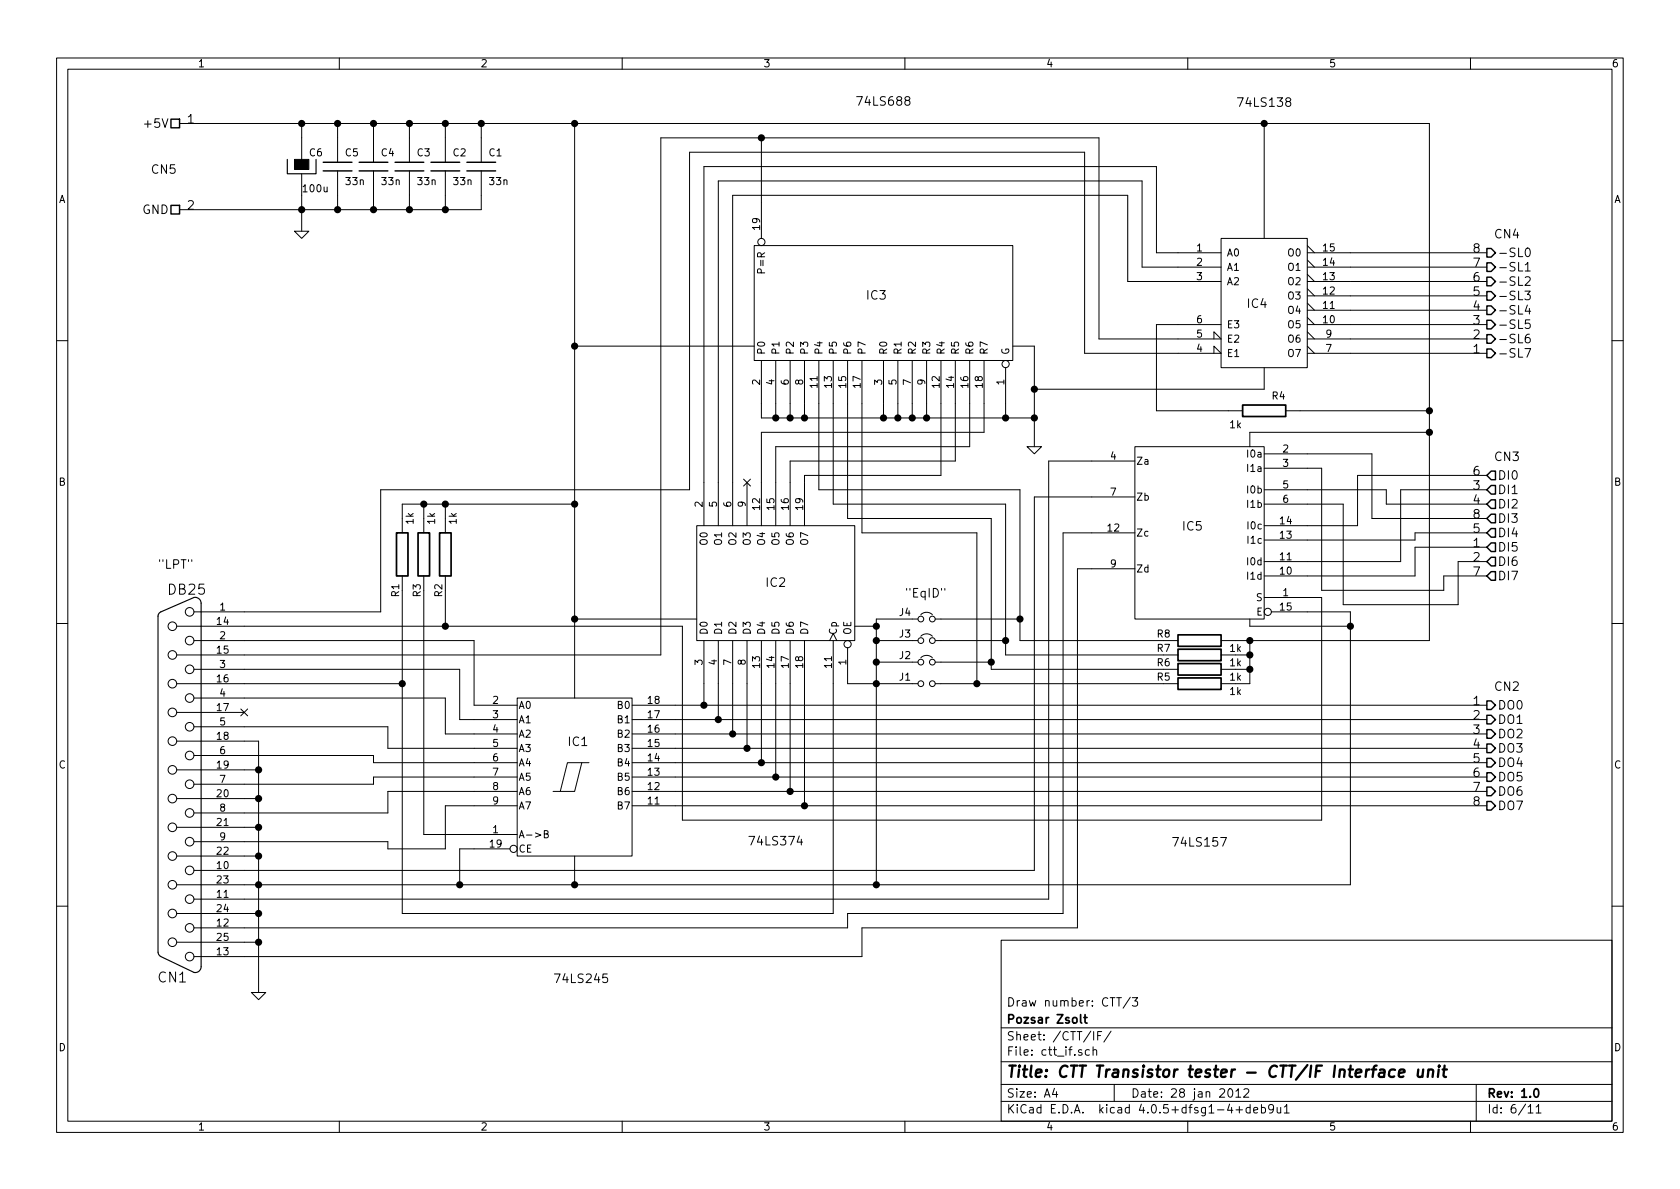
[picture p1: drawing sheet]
<svg xmlns="http://www.w3.org/2000/svg" width="297mm" height="210mm" viewBox="0 0 297 210" stroke-linecap="round" stroke-linejoin="round" font-family="sans-serif">
<g fill="none" stroke="#000" stroke-width=".18">
<path d="M10 10.3h277v189.9h-277zM12 12.2h273v186.1h-273zM60 10.3v1.9M110 10.3v1.9M160 10.3v1.9M210 10.3v1.9M260 10.3v1.9M31.7 21.8h221v91.5h-36.8M53.3 21.8v6.4M53.3 30.7v10.2M59.7 21.8v6.9M59.7 30.2v6.9"/>
<path d="M66 21.8v6.9M66 30.2v6.9M72.4 21.8v6.9M72.4 30.2v6.9M78.7 21.8v6.9M78.7 30.2v6.9M85.1 21.8v6.9M85.1 30.2v6.9h-53.4M101.6 21.8v101.6M134.6 24.4v17.8M223.5 21.8v20.4M52.1 40.9h2.5l-1.3 1.3z"/>
<path d="M133.3 43.4h45.8v20.3h-45.8zM214.6 59.9v-1.2l1.3 1.2h-21.6v-35.5h-77.5v91.4h-85.6M215.9 42.2h15.2v22.8h-15.2zM215.9 57.4h-11.4v15.2h15.2M215.9 44.7h-11.4v-15.2h-80v63.5M215.9 47.2h-14v-15.2h-74.9v61M215.9 49.8h-16.5v-15.3h-69.9v58.5M231.1 44.7h31.8M231.1 47.2h31.8M231.1 49.8h31.8M231.1 59.9h31.8M231.1 57.4h31.8"/>
<path d="M231.1 58.7l1.3 1.2M231.1 56.1l1.3 1.3M231.1 54.9h31.8M231.1 53.6l1.3 1.3M231.1 52.3h31.8M231.1 51l1.3 1.3M231.1 48.5l1.3 1.3M231.1 46l1.3 1.2M231.1 43.4l1.3 1.3M269.6 51.5h1l-.5 .6h.3l.2 .2-.1 .6-.2 .1h-.5l-.2-.1M269.7 49.1l.2-.2h.4l.2 .2 .1 .3-.1 .2-.9 .9h1M269.7 46.8l.4-.4v1.5"/>
<path d="M269.7 47.9h.9M269.9 43.9h.2a.81 .81 0 0 1 .5 .7 .81 .81 0 0 1-.5 .8 .98 .98 0 0 1-.2-1.5zM270.1 53.9l-.4 1.1h.9M270.4 59.1a.62 .62 0 0 0-.7 .7v.7a.48 .48 0 0 0 .9-.2l-.1-.5a.48 .48 0 0 0-.8 .2M270.4 54.5v1M270.5 56.6h-.8v.7l.2-.2 .5 .1 .2 .2v.4l-.3 .3h-.4l-.2-.2M10 60.2h2M101.6 61.2h31.7M134.6 63.7v10.2h48.3M137.2 63.7v10.2M139.7 63.7v10.2M142.2 63.7v10.2"/>
<path d="M144.8 63.7v22.9h35.5v26.7h28M147.3 63.7v25.4h30.5v26.7h30.5M149.9 63.7v28h25.4v26.7h33M152.4 63.7v30.5h20.3v26.7M156.2 63.7v10.2M158.7 63.7v10.2M161.3 63.7v10.2M163.8 63.7v10.2M166.4 63.7v20.4h-24.2v8.9M168.9 63.7v17.8h-29.2v11.5M171.4 63.7v15.3h-34.2v14M174 63.7v12.7h-39.4v16.6"/>
<path d="M177.8 65v8.9M179.1 61.2h3.8v17.8M181.6 79h2.5l-1.2 1.3zM200.7 79h22.8v30.5h-22.8zM214.6 62.5v-1.3l1.3 1.3h-24.1v-35.6h-69.9v59.7h-54.6v21.6h-33M223.5 65v3.8h-40.6M227.3 72.6h25.4M231.1 62.5h31.8M231.1 61.2l1.3 1.3M252.7 76.4h-31.7v2.6M269.6 61.6h1l-.6 1.6M285 60.2h2"/>
<path d="M74.9 89.1v5.1M78.7 89.1v5.1M101.6 89.1h-30.5v5.1M123.2 93h27.9v20.3h-27.9zM131.5 84.7l1.2 1.2M132.1 85.3v7.7M132.7 84.7l-1.2 1.2M200.7 94.2h-12.7v67.3h-38.1v2.6h-115.6M200.7 81.5h-15.3v77.5h-151.1M200.7 87.9h-17.8v66h-148.6M223.5 80.3h19.1v11.4h20.3M223.5 82.8h10.2v21.6h21.6v-2.6h7.6"/>
<path d="M223.5 86.6h21.6v2.5h17.8M223.5 89.1h14v17.8h20.3v-7.6h5.1M262.9 86.6h-15.3v12.7h-24.1M262.9 96.8h-12.7v5h-26.7M262.9 94.2h-12.7v1.3h-26.7M262.9 84.1h-22.9v8.9h-16.5M10 110.3h2M34.3 118.4h47v8.8h10.1M34.3 113.3h49.5v11.4h7.6M71.1 101.8v59.7h76.2v-48.2M74.9 101.8v45.8h16.5M78.7 101.8v8.9"/>
<path d="M101.6 109.5h21.6M124.5 113.3v11.4M127 113.3v13.9M129.5 113.3v16.5M132.1 113.3v19M134.6 113.3v21.6M137.2 113.3v24.1M139.7 113.3v26.6M142.2 113.3v29.2M146.7 113.3l.6-1.3 .7 1.3M149.9 114.5v6.4h12.4M151.1 110.7h3.8"/>
<path d="M154.9 113.3h7.4M154.9 117.1h7.4M162.3 109.5h-7.4v47M162.8 116.3a1.41 1.41 0 0 1 2 0M162.8 112.5a1.41 1.41 0 0 1 2 0M162.8 108.7a1.41 1.41 0 0 1 2 0M165.4 113.3h12.4M165.4 117.1h9.9M165.4 109.5h14.9M167.1 104.1v.3M200.7 100.6h-10.2v63.5h-38.1v5.1h-118.1M215.9 118.4h5.1"/>
<path d="M215.9 115.8h5.1M221 113.3v7.6h-5.1M221 109.5v1.2h17.8M223.5 105.7h10.2v39.3h-113.1v-34.3h-89.4M224.8 108.2h14v48.3h-207.6M285 110.3h2M31.2 120.9h39.9M31.2 126h12M31.2 131.1h14.5v44.4M31.2 136.1h14.5M34.3 123.4h44.4v6.4h12.7M34.3 133.6h31.7v1.3h25.4"/>
<path d="M34.3 128.5h34.3v3.8h22.8M42.6 125.4l1.2 1.2M43.8 125.4l-1.2 1.2M91.4 123.4h20.4v28h-20.4zM91.4 137.4h-25.4v1.3h-31.7M91.4 139.9h-22.8v3.9h-34.3M102.9 134.9l-1.3 5h-2.5M104.1 134.9h-3.8l-1.2 5h-1.3M111.8 124.7h151.1M111.8 127.2h151.1M111.8 129.8h151.1M111.8 132.3h151.1"/>
<path d="M111.8 134.9h151.1M111.8 137.4h151.1M111.8 139.9h151.1M165.4 120.9h42.9M31.2 141.2h14.5M31.2 146.3h14.5M31.2 151.4h14.5M90.2 150.1h-8.9v6.4M91.4 142.5h-12.7v7.6h-10.1v-1.3h-34.3M96.2 147.5l.7-.1v-.4l-.7-.1v1.3h.5l.2-.2 .1-.3-.3-.2M101.6 151.4v5.1M111.8 142.5h151.1"/>
<path d="M10 160.2h2M31.2 161.5h14.5M31.2 166.6h14.5M44.4 175.5h2.6l-1.3 1.3zM177 166.3h108v32h-108zM197.4 176.4h.9M199.8 176.3l-1.2 2M200.2 176.4h.9l-.5 .6 .5 .1v.7l-.2 .1-.7-.1M285 160.2h2M60 198.3v1.9M110 198.3v1.9M160 198.3v1.9"/>
<path d="M177 194.8h108M177 191.8h108M177 187.8h108M177 181.8h108M186.4 192.5l-.3 1h.9M186.8 193v1M192.6 185.7l-.4-.1-.3 .3 .1 .6 .2 .1 .4-.1M193.3 185.7l.2-.1 .4 .1v.9M193.3 185.1v1.5M193.4 182.4v1.5M194.1 183.1h.5M194.8 182.4h-.7v1.5"/>
<path d="M196.4 182.3l-1.2 2M197 191.8v3M210 198.3v1.9M217.2 192.7l.2-.2a.81 .81 0 0 1 .6 .6 .81 .81 0 0 1-.2 .8l-.2 .1a.79 .79 0 0 1-.4-1.3zM218.5 193l.4-.5v1.5M218.5 194h.9M218.5 196.3h1.2M219.1 195.7v1.1M219.9 192.7l.3-.2h.3l.3 .5-.9 1h.9M221 195.9l-.4-.1-.3 .3 .1 .6 .2 .1 .4-.1M221 195.3v1.5M221.7 196.3l.7-.1-.1-.3-.4-.1-.2 .2v.7h.6"/>
<path d="M223 195.9l.5-.1 .2 .3-.1 .6h-.6M223 195.3v1.5M225.2 196l-.3 .3h-.3l-.3-.3v-.4l.2-.2 .4-.1 .2 .2a1.19 1.19 0 0 1-.2 1.2l-.4 .1M225.8 195.8l.1 .9 .3 .1 .2-.1M226.4 195.8v1M227.1 195.8l.4-.5v1.5M227.1 196.8h.8M260 198.3v1.9M261 191.8v6.5M270.2 195.8l.4-.5v1.5M270.2 196.8h.8M271.6 195.8l.4-.5v1.5"/>
<path d="M271.6 196.8h.9"/>
<circle cx="134.6" cy="42.8" r=".63"/>
<circle cx="177.8" cy="64.4" r=".63"/>
<circle cx="30.5" cy="110.7" r=".76"/>
<circle cx="30.5" cy="115.8" r=".76"/>
<circle cx="33.5" cy="118.4" r=".76"/>
<circle cx="33.5" cy="108.2" r=".76"/>
<circle cx="33.5" cy="113.3" r=".76"/>
<circle cx="149.9" cy="113.9" r=".63"/>
<circle cx="162.8" cy="109.5" r=".51"/>
<circle cx="162.8" cy="113.3" r=".51"/>
<circle cx="162.8" cy="117.1" r=".51"/>
<circle cx="164.8" cy="109.5" r=".51"/>
<circle cx="164.8" cy="117.1" r=".51"/>
<circle cx="164.8" cy="113.3" r=".51"/>
<circle cx="224.2" cy="108.2" r=".63"/>
<circle cx="30.5" cy="120.9" r=".76"/>
<circle cx="30.5" cy="126" r=".76"/>
<circle cx="30.5" cy="131.1" r=".76"/>
<circle cx="30.5" cy="136.1" r=".76"/>
<circle cx="33.5" cy="128.5" r=".76"/>
<circle cx="33.5" cy="138.7" r=".76"/>
<circle cx="33.5" cy="123.4" r=".76"/>
<circle cx="33.5" cy="133.6" r=".76"/>
<circle cx="162.8" cy="120.9" r=".51"/>
<circle cx="164.8" cy="120.9" r=".51"/>
<circle cx="30.5" cy="141.2" r=".76"/>
<circle cx="30.5" cy="151.4" r=".76"/>
<circle cx="30.5" cy="156.5" r=".76"/>
<circle cx="30.5" cy="146.3" r=".76"/>
<circle cx="33.5" cy="148.8" r=".76"/>
<circle cx="33.5" cy="159" r=".76"/>
<circle cx="33.5" cy="153.9" r=".76"/>
<circle cx="33.5" cy="143.8" r=".76"/>
<circle cx="90.8" cy="150.1" r=".63"/>
<circle cx="30.5" cy="166.6" r=".76"/>
<circle cx="30.5" cy="161.5" r=".76"/>
<circle cx="33.5" cy="169.2" r=".76"/>
<circle cx="33.5" cy="164.1" r=".76"/>
</g>
<path d="M219.7 71.6h7.6v2.1h-7.6zM70.1 94.2h2v7.6h-2zM73.9 94.2h2v7.6h-2zM77.7 94.2h2.1v7.6h-2.1zM208.3 119.9h7.6v2h-7.6zM208.3 117.3h7.6v2.1h-7.6zM208.3 114.8h7.6v2h-7.6zM208.3 112.3h7.6v2h-7.6zM191.1 179.4v1.3l.2 .2M191.6 179.9h.6M191.8 179.4v1.3l.4 .2M271.3 192.7l.3-.2a.81 .81 0 0 1 .5 .6 .81 .81 0 0 1-.2 .8l-.2 .1a.79 .79 0 0 1-.4-1.3z" fill="none" stroke="#000" stroke-width=".3"/>
<path d="M244 189.2h.8l-.1 1.2M244.8 189.6l-.7 .1a.4 .4 0 0 0-.3 .3 .4 .4 0 0 0 .2 .4l.7-.1M246.7 189.2a.7 .7 0 0 0-1.1 .3v.8l.3 .1 .6-.1M247.3 189.8l1-.2v-.4l-.6-.1-.3 .3v.9l.1 .1 .6-.1M250.8 189.1l-.1 1.2a.56 .56 0 0 0 .8 0M251.6 189.1l-.1 1.3M252.6 189.3a.52 .52 0 0 1 .8 .1l-.1 1M252.6 189.1l-.2 1.3M254.4 189.1l-.2 1.3M254.5 188.4l-.1 .2 .2-.1-.1-.1-.1 .2M255.1 189.1h.7M255.4 188.4l-.2 1.8 .1 .1 .4 .1" fill="none" stroke="#000" stroke-width=".41"/>
<g fill="none" stroke="#000" stroke-width=".25">
<path d="M30.2 36.3h1.5v1.5h-1.5zM30.2 21.1h1.5v1.5h-1.5zM57.1 30.2h5.1M57.1 28.7h5.1M63.5 30.2h5.1M63.5 28.7h5.1M69.8 30.2h5.1M69.8 28.7h5.1M76.2 30.2h5.1M76.2 28.7h5.1M82.5 30.2h5.1M82.5 28.7h5.1"/>
<path d="M262.9 59.2h.8l.7 .7-.7 .8h-.8zM262.9 56.6h.8l.7 .8-.7 .8h-.8zM262.9 54.1h.8l.7 .8-.7 .7h-.8zM262.9 51.6h.8l.7 .7-.7 .8h-.8zM262.9 49h.8l.7 .8-.7 .7h-.8zM262.9 46.5h.8l.7 .7-.7 .8h-.8zM262.9 43.9h.8l.7 .8-.7 .8h-.8zM262.9 61.7h.8l.7 .8-.7 .7h-.8zM262.9 99.3l.8-.8h.7v1.6h-.7zM262.9 96.8l.8-.8h.7v1.5h-.7zM262.9 94.2l.8-.7h.7v1.5h-.7zM262.9 89.1l.8-.7h.7v1.5h-.7z"/>
<path d="M262.9 86.6l.8-.8h.7v1.6h-.7zM262.9 84.1l.8-.8h.7v1.5h-.7zM263.7 90.9h.7v1.6h-.7l-.8-.8zM263.7 101.1h.7v1.5h-.7l-.8-.8zM262.9 139.2h.8l.7 .7-.7 .8h-.8zM262.9 136.6h.8l.7 .8-.7 .8h-.8zM262.9 134.1h.8l.7 .8-.7 .7h-.8zM262.9 131.6h.8l.7 .7-.7 .8h-.8zM262.9 129h.8l.7 .8-.7 .8h-.8zM262.9 126.5h.8l.7 .7-.7 .8h-.8zM262.9 123.9h.8l.7 .8-.7 .8h-.8zM262.9 141.7h.8l.7 .8-.7 .8h-.8z"/>
</g>
<path d="M50.8 28.2v2.5h5.1v-2.5M27.9 168.4v-59.5l.2-.4 .3-.3 5.9-2.5a1.06 1.06 0 0 1 1.3 1v64.2a1.04 1.04 0 0 1-1.3 1.1l-5.9-2.8M28 168.4l.1 .4 .3 .3" fill="none" stroke="#000" stroke-width=".2"/>
<path d="M52.1 28.2h2.5v1.8h-2.5z" fill="#000" stroke="#000" stroke-width=".18"/>
<g fill="#000" stroke="#000" stroke-width=".25">
<circle cx="53.3" cy="37.1" r=".51"/>
<circle cx="53.3" cy="21.8" r=".51"/>
<circle cx="59.7" cy="21.8" r=".51"/>
<circle cx="59.7" cy="37.1" r=".51"/>
<circle cx="66" cy="21.8" r=".51"/>
<circle cx="66" cy="37.1" r=".51"/>
<circle cx="72.4" cy="37.1" r=".51"/>
<circle cx="72.4" cy="21.8" r=".51"/>
<circle cx="78.7" cy="37.1" r=".51"/>
<circle cx="78.7" cy="21.8" r=".51"/>
<circle cx="85.1" cy="21.8" r=".51"/>
<circle cx="101.6" cy="21.8" r=".51"/>
<circle cx="134.6" cy="24.4" r=".51"/>
<circle cx="223.5" cy="21.8" r=".51"/>
<circle cx="101.6" cy="61.2" r=".51"/>
<circle cx="137.2" cy="73.9" r=".51"/>
<circle cx="139.7" cy="73.9" r=".51"/>
<circle cx="142.2" cy="73.9" r=".51"/>
<circle cx="156.2" cy="73.9" r=".51"/>
<circle cx="158.8" cy="73.9" r=".51"/>
<circle cx="161.3" cy="73.9" r=".51"/>
<circle cx="163.8" cy="73.9" r=".51"/>
<circle cx="177.8" cy="73.9" r=".51"/>
<circle cx="182.9" cy="68.8" r=".51"/>
<circle cx="182.9" cy="73.9" r=".51"/>
<circle cx="252.7" cy="72.6" r=".51"/>
<circle cx="252.7" cy="76.4" r=".51"/>
<circle cx="74.9" cy="89.1" r=".51"/>
<circle cx="78.7" cy="89.1" r=".51"/>
<circle cx="101.6" cy="89.1" r=".51"/>
<circle cx="78.7" cy="110.7" r=".51"/>
<circle cx="101.6" cy="109.5" r=".51"/>
<circle cx="154.9" cy="117.1" r=".51"/>
<circle cx="154.9" cy="113.3" r=".51"/>
<circle cx="154.9" cy="110.7" r=".51"/>
<circle cx="175.3" cy="117.1" r=".51"/>
<circle cx="177.8" cy="113.3" r=".51"/>
<circle cx="180.3" cy="109.5" r=".51"/>
<circle cx="221" cy="115.8" r=".51"/>
<circle cx="221" cy="113.3" r=".51"/>
<circle cx="221" cy="118.4" r=".51"/>
<circle cx="238.8" cy="110.7" r=".51"/>
<circle cx="45.7" cy="136.1" r=".51"/>
<circle cx="71.1" cy="120.9" r=".51"/>
<circle cx="124.5" cy="124.7" r=".51"/>
<circle cx="127" cy="127.2" r=".51"/>
<circle cx="129.5" cy="129.8" r=".51"/>
<circle cx="132.1" cy="132.3" r=".51"/>
<circle cx="134.6" cy="134.9" r=".51"/>
<circle cx="137.2" cy="137.4" r=".51"/>
<circle cx="139.7" cy="139.9" r=".51"/>
<circle cx="154.9" cy="120.9" r=".51"/>
<circle cx="172.7" cy="120.9" r=".51"/>
<circle cx="45.7" cy="146.3" r=".51"/>
<circle cx="45.7" cy="141.2" r=".51"/>
<circle cx="45.7" cy="151.4" r=".51"/>
<circle cx="45.7" cy="156.5" r=".51"/>
<circle cx="81.3" cy="156.5" r=".51"/>
<circle cx="101.6" cy="156.5" r=".51"/>
<circle cx="142.2" cy="142.5" r=".51"/>
<circle cx="154.9" cy="156.5" r=".51"/>
<circle cx="45.7" cy="166.6" r=".51"/>
<circle cx="45.7" cy="161.5" r=".51"/>
</g>
<text font-size="2.8" x="178" y="190.5">Title: CTT Transistor tester - CTT/IF Interface unit</text>
<g font-size="2.5">
<text x="29.9" y="105.2">DB25</text>
<text x="28" y="173.7">CN1</text>
</g>
<g font-size="2.1">
<text x="26" y="22.6">+5V</text>
<text x="33" y="21.8">1</text>
<text x="151.9" y="18.7">74LS688</text>
<text x="219.2" y="18.9">74LS138</text>
<text x="26.7" y="30.7">CN5</text>
<text x="25.1" y="37.8">GND</text>
<text x="33" y="37.1">2</text>
<text x="260.3" y="44.7">8</text>
<text x="260.3" y="47.2">7</text>
<text x="264.2" y="42.2">CN4</text>
<text x="264.8" y="45.5">-SL0</text>
<text x="153.3" y="53">IC3</text>
<text x="260.3" y="49.8">6</text>
<text x="260.3" y="52.3">5</text>
<text x="264.8" y="53.1">-SL3</text>
<text x="264.8" y="50.5">-SL2</text>
<text x="264.8" y="48">-SL1</text>
<text x="220.6" y="54.5">IC4</text>
<text x="260.3" y="54.9">4</text>
<text x="260.3" y="57.4">3</text>
<text x="260.3" y="59.9">2</text>
<text x="264.8" y="58.2">-SL5</text>
<text x="264.8" y="55.6">-SL4</text>
<text x="260.3" y="62.5">1</text>
<text x="264.8" y="63.2">-SL7</text>
<text x="264.8" y="60.7">-SL6</text>
<text x="264.2" y="81.5">CN3</text>
<text x="260.3" y="84.1">6</text>
<text x="260.3" y="89.1">4</text>
<text x="260.3" y="86.6">3</text>
<text x="264.8" y="89.9">DI2</text>
<text x="264.8" y="87.4">DI1</text>
<text x="264.8" y="84.8">DI0</text>
<text x="209.2" y="93.8">IC5</text>
<text x="260.3" y="91.7">8</text>
<text x="260.3" y="94.2">5</text>
<text x="264.8" y="95">DI4</text>
<text x="264.8" y="92.5">DI3</text>
<text x="27.9" y="100.6">&quot;LPT&quot;</text>
<text x="260.3" y="101.8">7</text>
<text x="260.3" y="99.3">2</text>
<text x="260.3" y="96.8">1</text>
<text x="264.8" y="100.1">DI6</text>
<text x="264.8" y="97.5">DI5</text>
<text x="135.5" y="103.8">IC2</text>
<text x="160" y="105.7">&quot;EqID&quot;</text>
<text x="264.8" y="102.6">DI7</text>
<text x="260.3" y="124.7">1</text>
<text x="264.2" y="122.2">CN2</text>
<text x="264.8" y="125.5">DO0</text>
<text x="100.5" y="131.9">IC1</text>
<text x="260.3" y="129.8">3</text>
<text x="260.3" y="127.2">2</text>
<text x="264.8" y="130.6">DO2</text>
<text x="264.8" y="128">DO1</text>
<text x="260.3" y="137.4">6</text>
<text x="260.3" y="134.9">5</text>
<text x="260.3" y="132.3">4</text>
<text x="264.8" y="135.6">DO4</text>
<text x="264.8" y="133.1">DO3</text>
<text x="260.3" y="142.5">8</text>
<text x="260.3" y="139.9">7</text>
<text x="264.8" y="143.3">DO7</text>
<text x="264.8" y="140.7">DO6</text>
<text x="264.8" y="138.2">DO5</text>
<text x="132.8" y="149.5">74LS374</text>
<text x="207.8" y="149.7">74LS157</text>
<text x="98.5" y="173.8">74LS245</text>
<text x="178" y="178">Draw number: CTT/3</text>
<text x="178" y="184">Sheet: /CTT/IF/</text>
<text x="178" y="181">Pozsar Zsolt</text>
<text x="178" y="186.7">File: ctt_if.sch</text>
<text x="178" y="196.9">KiCad E.D.A. kicad 4.0.5+dfsg1-4+deb9u1</text>
<text x="178" y="194.1">Size: A4</text>
<text x="200" y="194.1">Date: 28 jan 2012</text>
<text x="263" y="194.1">Rev: 1.0</text>
<text x="263" y="196.9">Id: 6/11</text>
</g>
<g font-size="1.8">
<text x="35" y="11.9">1</text>
<text x="85" y="11.9">2</text>
<text x="135" y="11.9">3</text>
<text x="185" y="11.9">4</text>
<text x="235" y="11.9">5</text>
<text x="285" y="11.9">6</text>
<text x="54.7" y="27.6">C6</text>
<text x="61.1" y="27.6">C5</text>
<text x="67.4" y="27.6">C4</text>
<text x="73.8" y="27.6">C3</text>
<text x="80.1" y="27.6">C2</text>
<text x="86.5" y="27.6">C1</text>
<text x="10.4" y="35.9">A</text>
<text x="53.7" y="34">100u</text>
<text x="61.2" y="32.7">33n</text>
<text x="67.6" y="32.7">33n</text>
<text x="73.9" y="32.7">33n</text>
<text x="80.3" y="32.7">33n</text>
<text x="86.6" y="32.7">33n</text>
<text x="285.4" y="35.9">A</text>
<text x="134.4" y="40.6" transform="rotate(-90 134.4 40.6)">19</text>
<text x="135.3" y="47.9" transform="rotate(-90 135.3 47.9)">P=R</text>
<text x="211.6" y="44.4">1</text>
<text x="211.6" y="47">2</text>
<text x="216.9" y="45.3">A0</text>
<text x="216.9" y="47.9">A1</text>
<text x="227.8" y="47.9">O1</text>
<text x="227.8" y="45.3">O0</text>
<text x="234" y="47">14</text>
<text x="234" y="44.4">15</text>
<text x="211.6" y="49.5">3</text>
<text x="216.9" y="50.4">A2</text>
<text x="227.8" y="53">O3</text>
<text x="227.8" y="50.4">O2</text>
<text x="234" y="52.1">12</text>
<text x="234" y="49.5">13</text>
<text x="211.6" y="59.7">5</text>
<text x="211.6" y="57.1">6</text>
<text x="216.9" y="58">E3</text>
<text x="227.8" y="58">O5</text>
<text x="227.8" y="55.5">O4</text>
<text x="234" y="57.1">10</text>
<text x="234" y="54.6">11</text>
<text x="234.5" y="59.7">9</text>
<text x="135.3" y="62.7" transform="rotate(-90 135.3 62.7)">P0</text>
<text x="137.8" y="62.7" transform="rotate(-90 137.8 62.7)">P1</text>
<text x="140.3" y="62.7" transform="rotate(-90 140.3 62.7)">P2</text>
<text x="142.9" y="62.7" transform="rotate(-90 142.9 62.7)">P3</text>
<text x="145.4" y="62.7" transform="rotate(-90 145.4 62.7)">P4</text>
<text x="148" y="62.7" transform="rotate(-90 148 62.7)">P5</text>
<text x="150.5" y="62.7" transform="rotate(-90 150.5 62.7)">P6</text>
<text x="153" y="62.7" transform="rotate(-90 153 62.7)">P7</text>
<text x="156.8" y="62.7" transform="rotate(-90 156.8 62.7)">R0</text>
<text x="159.4" y="62.7" transform="rotate(-90 159.4 62.7)">R1</text>
<text x="161.9" y="62.7" transform="rotate(-90 161.9 62.7)">R2</text>
<text x="164.5" y="62.7" transform="rotate(-90 164.5 62.7)">R3</text>
<text x="167" y="62.7" transform="rotate(-90 167 62.7)">R4</text>
<text x="169.5" y="62.7" transform="rotate(-90 169.5 62.7)">R5</text>
<text x="172.1" y="62.7" transform="rotate(-90 172.1 62.7)">R6</text>
<text x="174.6" y="62.7" transform="rotate(-90 174.6 62.7)">R7</text>
<text x="178.4" y="62.7" transform="rotate(-90 178.4 62.7)">G</text>
<text x="211.6" y="62.2">4</text>
<text x="216.9" y="63.1">E1</text>
<text x="216.9" y="60.6">E2</text>
<text x="227.8" y="63.1">O7</text>
<text x="227.8" y="60.6">O6</text>
<text x="234.5" y="62.2">7</text>
<text x="134.4" y="68" transform="rotate(-90 134.4 68)">2</text>
<text x="136.9" y="68" transform="rotate(-90 136.9 68)">4</text>
<text x="139.4" y="68" transform="rotate(-90 139.4 68)">6</text>
<text x="142" y="68" transform="rotate(-90 142 68)">8</text>
<text x="144.5" y="68.5" transform="rotate(-90 144.5 68.5)">11</text>
<text x="147.1" y="68.5" transform="rotate(-90 147.1 68.5)">13</text>
<text x="149.6" y="68.5" transform="rotate(-90 149.6 68.5)">15</text>
<text x="152.1" y="68.5" transform="rotate(-90 152.1 68.5)">17</text>
<text x="156" y="68" transform="rotate(-90 156 68)">3</text>
<text x="158.5" y="68" transform="rotate(-90 158.5 68)">5</text>
<text x="161" y="68" transform="rotate(-90 161 68)">7</text>
<text x="163.6" y="68" transform="rotate(-90 163.6 68)">9</text>
<text x="166.1" y="68.5" transform="rotate(-90 166.1 68.5)">12</text>
<text x="168.7" y="68.5" transform="rotate(-90 168.7 68.5)">14</text>
<text x="171.2" y="68.5" transform="rotate(-90 171.2 68.5)">16</text>
<text x="173.7" y="68.5" transform="rotate(-90 173.7 68.5)">18</text>
<text x="177.5" y="68" transform="rotate(-90 177.5 68)">1</text>
<text x="224.9" y="70.6">R4</text>
<text x="217.5" y="75.7">1k</text>
<text x="196.4" y="81.3">4</text>
<text x="200.9" y="82.2">Za</text>
<text x="220.8" y="80.9">I0a</text>
<text x="220.8" y="83.4">I1a</text>
<text x="226.8" y="80">2</text>
<text x="226.8" y="82.5">3</text>
<text x="10.4" y="85.9">B</text>
<text x="124.2" y="89.6" transform="rotate(-90 124.2 89.6)">2</text>
<text x="126.7" y="89.6" transform="rotate(-90 126.7 89.6)">5</text>
<text x="129.3" y="89.6" transform="rotate(-90 129.3 89.6)">6</text>
<text x="131.8" y="89.6" transform="rotate(-90 131.8 89.6)">9</text>
<text x="196.4" y="87.6">7</text>
<text x="200.9" y="88.5">Zb</text>
<text x="220.7" y="87.2">I0b</text>
<text x="220.7" y="89.8">I1b</text>
<text x="226.8" y="86.4">5</text>
<text x="226.8" y="88.9">6</text>
<text x="285.4" y="85.9">B</text>
<text x="73.1" y="92.7" transform="rotate(-90 73.1 92.7)">1k</text>
<text x="76.9" y="92.7" transform="rotate(-90 76.9 92.7)">1k</text>
<text x="80.7" y="92.7" transform="rotate(-90 80.7 92.7)">1k</text>
<text x="134.4" y="90.1" transform="rotate(-90 134.4 90.1)">12</text>
<text x="136.9" y="90.1" transform="rotate(-90 136.9 90.1)">15</text>
<text x="139.4" y="90.1" transform="rotate(-90 139.4 90.1)">16</text>
<text x="142" y="90.1" transform="rotate(-90 142 90.1)">19</text>
<text x="195.9" y="94">12</text>
<text x="200.9" y="94.9">Zc</text>
<text x="220.8" y="93.6">I0c</text>
<text x="226.4" y="95.2">13</text>
<text x="226.4" y="92.7">14</text>
<text x="125.1" y="96.3" transform="rotate(-90 125.1 96.3)">O0</text>
<text x="127.6" y="96.3" transform="rotate(-90 127.6 96.3)">O1</text>
<text x="130.2" y="96.3" transform="rotate(-90 130.2 96.3)">O2</text>
<text x="132.7" y="96.3" transform="rotate(-90 132.7 96.3)">O3</text>
<text x="135.3" y="96.3" transform="rotate(-90 135.3 96.3)">O4</text>
<text x="137.8" y="96.3" transform="rotate(-90 137.8 96.3)">O5</text>
<text x="140.3" y="96.3" transform="rotate(-90 140.3 96.3)">O6</text>
<text x="142.9" y="96.3" transform="rotate(-90 142.9 96.3)">O7</text>
<text x="196.4" y="100.3">9</text>
<text x="200.9" y="101.2">Zd</text>
<text x="220.7" y="99.9">I0d</text>
<text x="220.8" y="96.1">I1c</text>
<text x="226.4" y="101.6">10</text>
<text x="226.4" y="99.1">11</text>
<text x="38.9" y="107.9">1</text>
<text x="70.6" y="105.5" transform="rotate(-90 70.6 105.5)">R1</text>
<text x="74.4" y="105.5" transform="rotate(-90 74.4 105.5)">R3</text>
<text x="78.2" y="105.5" transform="rotate(-90 78.2 105.5)">R2</text>
<text x="220.7" y="102.5">I1d</text>
<text x="222.1" y="106.3">S</text>
<text x="226.4" y="107.9">15</text>
<text x="226.8" y="105.4">1</text>
<text x="38.4" y="110.5">14</text>
<text x="38.9" y="113">2</text>
<text x="125.1" y="112.3" transform="rotate(-90 125.1 112.3)">D0</text>
<text x="127.6" y="112.3" transform="rotate(-90 127.6 112.3)">D1</text>
<text x="130.2" y="112.3" transform="rotate(-90 130.2 112.3)">D2</text>
<text x="132.7" y="112.3" transform="rotate(-90 132.7 112.3)">D3</text>
<text x="135.3" y="112.3" transform="rotate(-90 135.3 112.3)">D4</text>
<text x="137.8" y="112.3" transform="rotate(-90 137.8 112.3)">D5</text>
<text x="140.3" y="112.3" transform="rotate(-90 140.3 112.3)">D6</text>
<text x="142.9" y="112.3" transform="rotate(-90 142.9 112.3)">D7</text>
<text x="148" y="112.3" transform="rotate(-90 148 112.3)">Cp</text>
<text x="150.5" y="112.3" transform="rotate(-90 150.5 112.3)">OE</text>
<text x="159.1" y="112.7">J3</text>
<text x="159.1" y="108.9">J4</text>
<text x="204.6" y="112.7">R8</text>
<text x="222.1" y="108.8">E</text>
<text x="38.4" y="115.6">15</text>
<text x="38.9" y="118.1">3</text>
<text x="124.2" y="117.6" transform="rotate(-90 124.2 117.6)">3</text>
<text x="126.7" y="117.6" transform="rotate(-90 126.7 117.6)">4</text>
<text x="129.3" y="117.6" transform="rotate(-90 129.3 117.6)">7</text>
<text x="131.8" y="117.6" transform="rotate(-90 131.8 117.6)">8</text>
<text x="134.4" y="118.1" transform="rotate(-90 134.4 118.1)">13</text>
<text x="136.9" y="118.1" transform="rotate(-90 136.9 118.1)">14</text>
<text x="139.4" y="118.1" transform="rotate(-90 139.4 118.1)">17</text>
<text x="142" y="118.1" transform="rotate(-90 142 118.1)">18</text>
<text x="147.1" y="118.1" transform="rotate(-90 147.1 118.1)">11</text>
<text x="149.6" y="117.6" transform="rotate(-90 149.6 117.6)">1</text>
<text x="159.1" y="116.5">J2</text>
<text x="204.6" y="117.8">R6</text>
<text x="204.6" y="115.3">R7</text>
<text x="217.5" y="117.8">1k</text>
<text x="217.5" y="115.3">1k</text>
<text x="38.4" y="120.6">16</text>
<text x="38.4" y="125.7">17</text>
<text x="38.9" y="123.2">4</text>
<text x="87.1" y="124.5">2</text>
<text x="91.7" y="125.3">A0</text>
<text x="109.2" y="125.3">B0</text>
<text x="114.6" y="124.5">18</text>
<text x="159.1" y="120.3">J1</text>
<text x="204.6" y="120.3">R5</text>
<text x="217.5" y="122.9">1k</text>
<text x="217.5" y="120.3">1k</text>
<text x="38.4" y="130.8">18</text>
<text x="38.9" y="128.3">5</text>
<text x="87.1" y="127">3</text>
<text x="87.1" y="129.5">4</text>
<text x="91.7" y="127.9">A1</text>
<text x="91.7" y="130.4">A2</text>
<text x="109.2" y="130.4">B2</text>
<text x="109.2" y="127.9">B1</text>
<text x="114.6" y="129.5">16</text>
<text x="114.6" y="127">17</text>
<text x="10.4" y="135.9">C</text>
<text x="38.4" y="135.9">19</text>
<text x="38.9" y="133.3">6</text>
<text x="87.1" y="132.1">5</text>
<text x="87.1" y="134.6">6</text>
<text x="87.1" y="137.2">7</text>
<text x="91.7" y="133">A3</text>
<text x="91.7" y="135.5">A4</text>
<text x="109.2" y="135.5">B4</text>
<text x="109.2" y="133">B3</text>
<text x="114.6" y="137.2">13</text>
<text x="114.6" y="134.6">14</text>
<text x="114.6" y="132.1">15</text>
<text x="285.4" y="135.9">C</text>
<text x="38.4" y="141">20</text>
<text x="38.9" y="138.4">7</text>
<text x="38.9" y="143.5">8</text>
<text x="87.1" y="139.7">8</text>
<text x="87.1" y="142.2">9</text>
<text x="91.7" y="138">A5</text>
<text x="91.7" y="140.6">A6</text>
<text x="91.7" y="143.1">A7</text>
<text x="109.2" y="143.1">B7</text>
<text x="109.2" y="140.6">B6</text>
<text x="109.2" y="138">B5</text>
<text x="114.6" y="142.2">11</text>
<text x="114.6" y="139.7">12</text>
<text x="38.4" y="146">21</text>
<text x="38.9" y="148.6">9</text>
<text x="86.7" y="149.9">19</text>
<text x="87.1" y="147.3">1</text>
<text x="91.7" y="148.2">A-&gt;B</text>
<text x="38.4" y="153.7">10</text>
<text x="38.4" y="151.1">22</text>
<text x="91.7" y="150.7">CE</text>
<text x="38.4" y="158.7">11</text>
<text x="38.4" y="156.2">23</text>
<text x="38.4" y="161.3">24</text>
<text x="38.4" y="163.8">12</text>
<text x="38.4" y="166.4">25</text>
<text x="38.4" y="168.9">13</text>
<text x="10.4" y="185.9">D</text>
<text x="285.4" y="185.9">D</text>
<text x="35" y="199.9">1</text>
<text x="85" y="199.9">2</text>
<text x="135" y="199.9">3</text>
<text x="185" y="199.9">4</text>
<text x="235" y="199.9">5</text>
<text x="285" y="199.9">6</text>
</g>
</svg>
